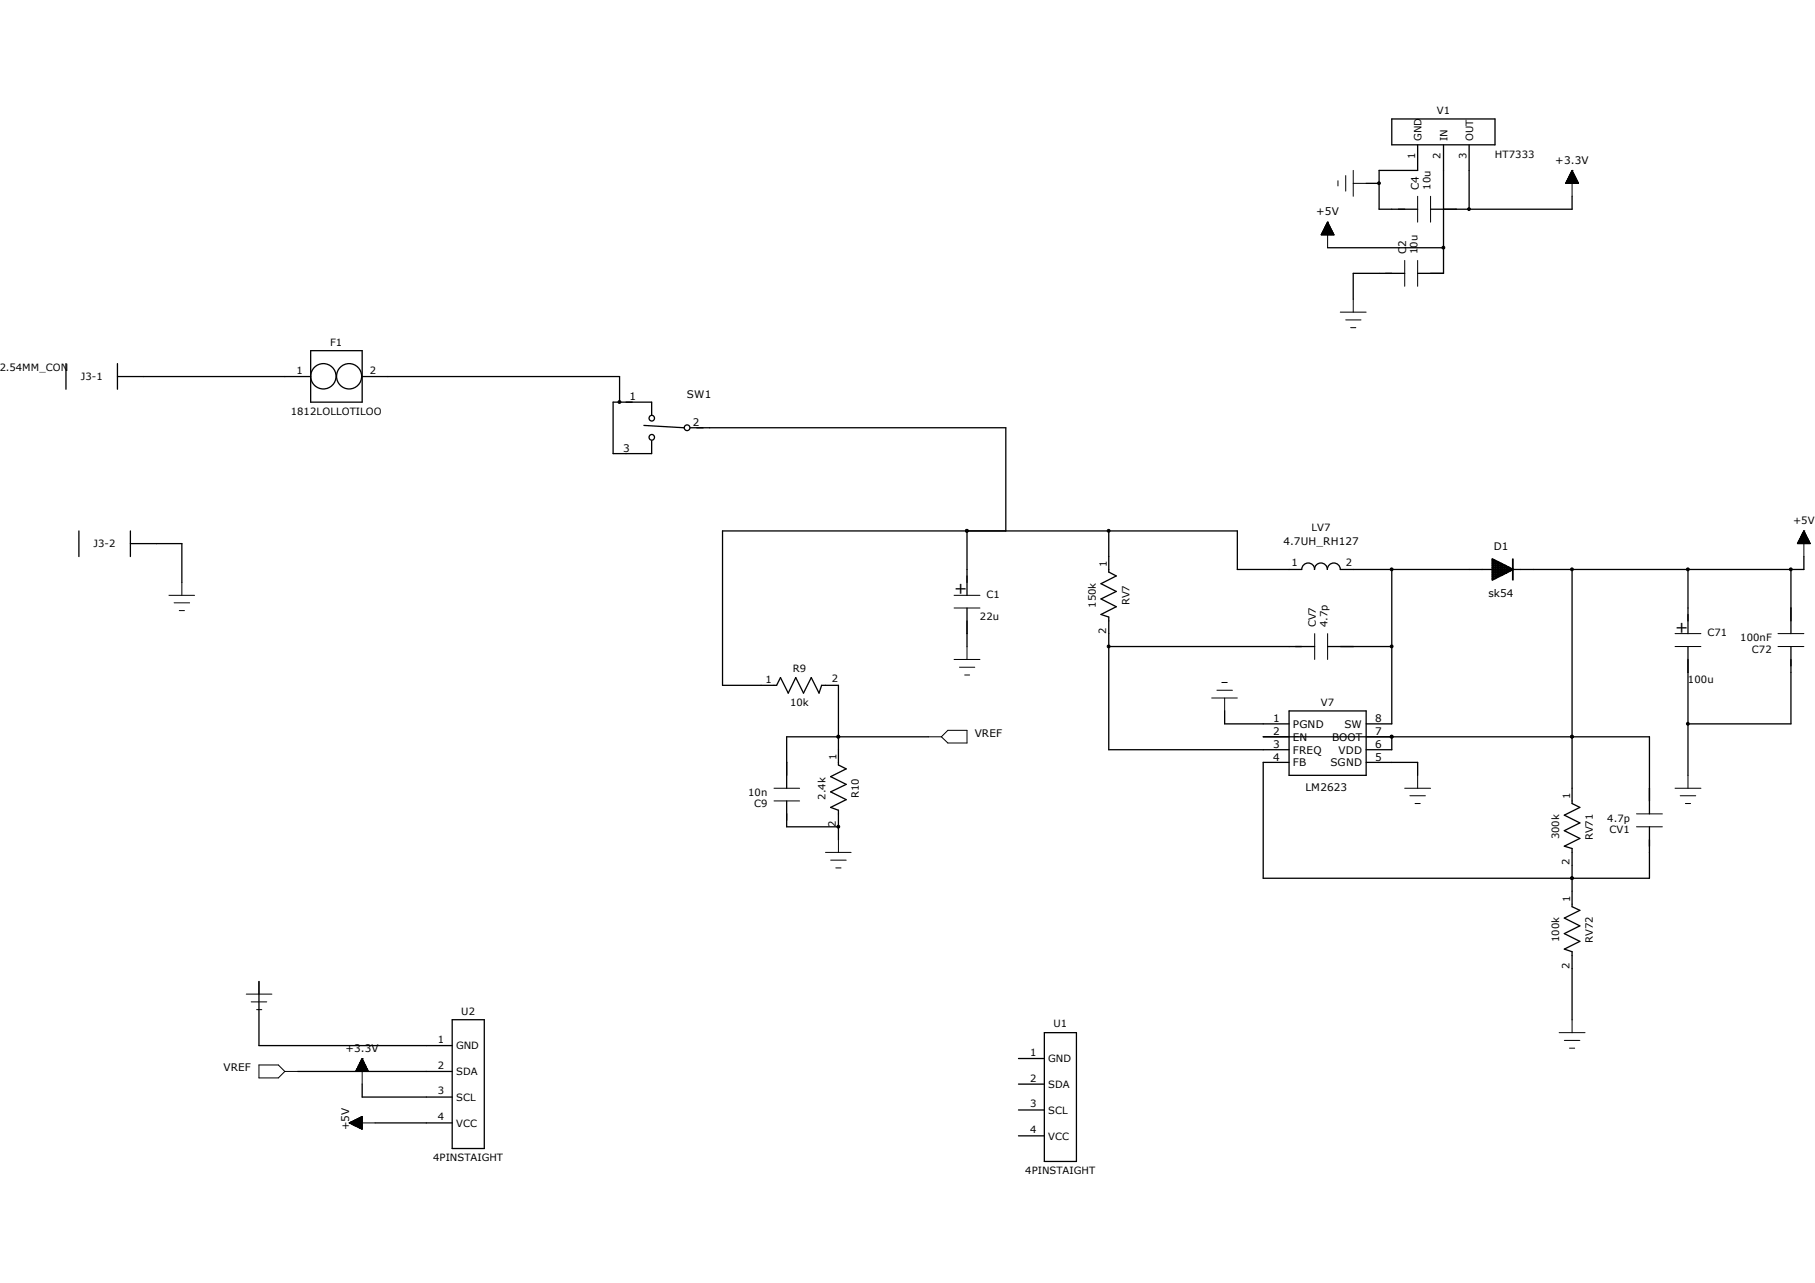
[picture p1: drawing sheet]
<svg xmlns="http://www.w3.org/2000/svg" width="297mm" height="210mm" viewBox="0 0 297 210" stroke-linecap="round" stroke-linejoin="round" font-family="sans-serif">
<g fill="none" stroke="#000" stroke-width=".21">
<path d="M227.8 19.5h16.8v4.2h-16.8zM223.6 30h2.1M232 23.7v4.2h-6.3v6.3h6.3M236.2 23.7v21h-4.2M240.4 23.7v10.5M257.3 32.1v2.1h-23.2M10.8 59.5v4.2M19.2 59.5v4.2M50.8 57.4h8.5v8.4h-8.5zM217.3 40.6h18.9M229.9 44.7h-8.5v4.3M19.2 61.6h31.6"/>
<path d="M59.3 61.6h42.1v4.2M101.4 65.8h.1M105.4 69.6l6.5 .4M106.6 67.9v-2.1h-6.3v8.5h6.3v-2.2M112.9 70h51.7v16.9M12.9 86.9v4.2M21.3 86.9v4.2M21.3 89h8.5v6.3M158.2 86.9h.1M158.2 86.9v10.6M158.2 99.5v6.3M181.4 86.9v6.7l1.3 .7-2.5 1.2 2.5 1.3-2.5 1.2 2.5 1.3-2.5 1.3 1.2 .4v21.7h29.5"/>
<path d="M213 93.2h-10.5v-6.3h-84.3v25.3h8.9l.6-1.3 1.3 2.6 1.2-2.6 1.3 2.6 1.3-2.6 1.2 2.6 .5-1.3h2.7v13l1.3 .7-2.6 1.2 2.6 1.3-2.6 1.2 2.6 1.3-2.6 1.3 1.3 .4v4.9M213 93.2a1.04 1.04 0 0 1 1.1-1 1.04 1.04 0 0 1 1 1M215.1 93.2a1.06 1.06 0 0 1 1.1-1 1.06 1.06 0 0 1 1 1M217.2 93.2a1.06 1.06 0 0 1 1.1-1 1.06 1.06 0 0 1 1 1h24.9M227.8 93.2v25.3h-4.2M257.3 93.2v38.3l1.2 .7-2.5 1.2 2.5 1.3-2.5 1.3 2.5 1.2-2.5 1.3 1.3 .4v9.5l1.2 .6-2.5 1.3 2.5 1.3-2.5 1.2 2.5 1.3-2.5 1.3 1.3 .4v11.1M276.2 93.2v10.5M293.1 93.2v10.5M295.2 91.1v2.1h-47.6M181.4 105.8h33.7M200.4 116.4v2.1h10.5M210.9 116.4h12.7v10.5h-12.7z"/>
<path d="M217.3 105.8h10.5M276.2 105.8v21.1M293.1 105.8v12.7h-16.9M128.7 131.1v4.2h8.5M137.2 135.3h.1M137.2 120.6h.1M151.9 120.6h-23.2v8.4M206.7 120.6h63.2v12.6M210.9 124.8h-4.2v19h63.2v-8.5M223.6 124.8h8.4v2.1M227.8 120.6h.1M227.8 120.6v2.1h-4.2"/>
<path d="M257.3 120.6h.1M257.3 143.8h.1M42.4 160.7v10.5h31.6M48.7 175.4h25.3M59.3 177.5v2.1h14.7M74 166.9h5.2v21.1h-5.2zM166.7 173.3h4.2M166.7 177.5h4.2M170.9 169h5.2v21.1h-5.2zM61.4 183.8h12.6M166.7 181.7h4.2M166.7 185.9h4.2"/>
<circle cx="52.9" cy="61.6" r="2.07"/>
<circle cx="57.1" cy="61.6" r="2.06"/>
<circle cx="106.6" cy="68.5" r=".46"/>
<circle cx="106.6" cy="71.6" r=".46"/>
<circle cx="112.4" cy="70" r=".47"/>
</g>
<g fill="none" stroke="#000" stroke-width=".16">
<path d="M216.2 38.4h2M216.2 38.3v.1M216.3 38.3h1.9M216.3 38.2h1.9v.2M216.3 38.1v.3M216.4 38.1h1.7M216.4 38h1.7v.4M216.4 38v.4M216.5 37.9h1.6M216.5 37.8h1.5v.6M216.5 37.8v.6M216.5 37.8h1.5"/>
<path d="M216.6 37.7h1.3v.7M216.6 37.6v.8M216.6 37.6h1.2M216.7 37.5h1.1v.9M216.7 37.5v.9M216.7 37.4h1.1M216.7 37.3h1v1.1M216.7 37.3v1.1M216.8 37.3h.9M216.8 37.2h.9v1.2M216.8 37.1v1.3M216.9 37.1h.7"/>
<path d="M216.9 37h.7v1.4M216.9 36.9v1.5M217 36.9h.6M217 36.8h.5v1.6M217 36.7v1.7M217 36.7h.5M217.1 36.7h.3v1.7M217.1 36.6v1.8M217.1 36.6h.3M217.2 36.5h.1v1.9M217.2 36.4v2M217.2 36.4h.1"/>
<path d="M217.3 36.4h.1M217.3 36.4v4.2M217.3 36.4l1 2h-2.1zM218.9 29.6v.8M220.2 28.7v2.6M221.4 27.9v4.2M221.4 30h2.2M232 32.1v4.3M234.1 32.1v4.3M256.2 29.9h2.1v.1M256.2 29.9v.1M256.3 29.8h1.9"/>
<path d="M256.3 29.8h1.9v.2M256.3 29.7v.3M256.4 29.7h1.7M256.4 29.6h1.7v.4M256.4 29.5v.5M256.5 29.5h1.6M256.5 29.4h1.5v.6M256.5 29.4v.6M256.5 29.3h1.5M256.6 29.3h1.3v.7M256.6 29.2v.8M256.6 29.2h1.3"/>
<path d="M256.7 29.1h1.2v.9M256.7 29v1M256.7 29h1.1M256.8 28.9h1v1.1M256.8 28.8v1.2M256.8 28.8h.9M256.8 28.7h.9v1.3M256.8 28.7v1.3M256.9 28.7h.7M256.9 28.6h.7v1.4M256.9 28.5v1.5M257 28.5h.6"/>
<path d="M257 28.4h.5v1.6M257 28.3v1.7M257 28.3h.5M257.1 28.2h.3v1.8M257.1 28.2v1.8M257.1 28.2h.3M257.2 28.1h.1v1.9M257.2 28v2M257.2 28h.1M257.3 27.9h.1M257.3 27.9l1 2.1h-2.1zM257.3 27.9v4.2"/>
<path d="M219.3 51.1h4.3M220.2 52.4h2.5M221 53.6h.9M221.4 49v2.1M229.9 42.6v4.3M232 42.6v4.3M27.6 97.5h4.2M28.5 98.7h2.5M29.3 99.9h.9M29.8 95.3v2.2M156.1 97.5h4.3M156.1 99.5h4.3"/>
<path d="M294.2 88.9l2 .1M294.2 88.9v.1M294.2 88.8h2M294.3 88.7h1.8v.3M294.3 88.7v.3M294.3 88.7h1.8M294.3 89v-.4h1.7v.4M294.4 88.5h1.6M294.4 88.4h1.6v.6M294.4 88.3v.7M294.5 88.3h1.4M294.5 88.2h1.4v.8"/>
<path d="M294.5 88.2v.8M294.6 88.2h1.2M294.6 89v-.9h1.2v.9M294.6 88h1.1M294.7 87.9h1v1.1M294.7 87.8v1.2M294.7 87.8h1M294.8 87.7h.8v1.3M294.8 87.7v1.3M294.8 87.7h.8M294.9 87.5h.6v1.5M294.9 87.5v1.5"/>
<path d="M294.9 87.5h.6M294.9 87.4h.5v1.6M294.9 87.3v1.7M295 87.3h.4M295 87.2h.4v1.8M295 87.2v1.8M295.1 87.2h.2M295.1 87.1h.2v1.9M295.1 87v2M295.1 87h.1M295.2 86.9h.1M295.2 86.9v4.2"/>
<path d="M295.2 86.9l1 2.1h-2.1zM155.1 119.5h3.1v2.1h-3.1l-1-1zM156.1 107.9h4.3M157 109.2h2.5M157.9 110.5h.8M158.2 105.8v2.1M198.3 114.3h4.2M199.1 113h2.6M199.9 111.7h.9M200.4 114.3v2.1M215.1 103.7v4.2M217.3 103.7v4.2"/>
<path d="M274.1 103.7h4.2M274.1 105.8h4.2M291 103.7h4.2M291 105.8h4.2M126.7 131.1h4.2M126.7 129h4.2M135.1 139.5h4.2M137.2 137.5v2M151.9 120.6h2.2M229.9 129h4.2M230.7 130.3h2.6M231.6 131.5h.8"/>
<path d="M232 126.9v2.1M267.8 135.3h4.2M267.8 133.2h4.2M274.1 129h4.2M275 130.3h2.5M275.8 131.5h.8M276.2 126.9v2.1M135.9 140.8h2.6M136.8 142.1h.8M40.3 162.7h4.2M41.1 164h2.5M42 165.3h.8"/>
<path d="M42.4 174.3h3.2l1 1.1-1 1h-3.2zM42.4 160.7v2M46.6 175.4h2.1M58.3 175.3v.1M58.3 175.3h1.9v.1M58.3 175.2h1.9M58.3 175v.4M58.3 175.1h1.9v.3M58.4 175.4v-.5h1.7v.5M58.4 175h1.7M58.5 174.9h1.5M58.5 174.8v.6"/>
<path d="M58.5 174.8h1.5v.6M58.5 174.7h1.5M58.6 174.6v.8M58.6 174.6h1.3v.8M58.6 174.4v1M58.6 174.5h1.3M58.6 174.5h1.3v.9M58.7 174.4h1.1M58.8 174.3h1v1.1M58.8 174v1.4M58.8 174.1h.8v1.3M58.9 173.9v1.5"/>
<path d="M58.9 174h.7M58.9 173.9h.7v1.5M59 173.9h.5M59 173.8h.5v1.6M59.1 173.5v1.9M59.1 173.6h.3v1.8M59.1 173.4v2M59.1 173.5h.3M59.1 173.4h.3v2M59.2 173.4h.1M59.3 173.3h.1M59.3 173.3v4.2"/>
<path d="M59.3 173.3l1 2.1h-2.1zM59.5 173.7h-.5v1.7M59.7 174.2h-.9v1.2M255.1 169h4.3M256 170.3h2.5M256.8 171.6h.9M257.3 166.9v2.1M57.1 183.8h.1M57.1 183.8h4.3M57.1 183.8l2.2 1M57.1 183.8l2.2-1v2M57.2 183.9h2.1"/>
<path d="M57.2 183.8h.1M57.4 183.7v.2h1.9M57.6 184.1h1.7M57.6 183.6v.4M57.7 184.1h1.6M57.7 183.5v.6M57.9 183.4v.8h1.4M58.1 184.3h1.2M58.1 183.3v1M58.3 184.4h1M58.3 183.3v1M58.4 183.2v1.2"/>
<path d="M58.5 184.4h.8M58.6 183.1v1.4M58.8 184.7h.5M58.8 183v1.6M58.9 182.9v1.8M59 184.7h.3M59.1 182.8v2M59.3 182.8h-.2v2h.2M59.3 183h-.7v1.6h.7M59.3 183.7h-2v.2M59.3 183.6h-1.8v.3M59.3 183.6h-1.6v.5"/>
<path d="M59.3 183.5h-1.5v.6M59.3 183.4h-1.3v.8M59.3 183.3h-1.2v1M59.3 183.2h-1v1.2M59.3 183.1h-.8v1.3M59.3 183h-.5v1.7M59.3 182.9h-.3v1.8"/>
</g>
<g fill="none" stroke="#000" stroke-width=".3">
<path d="M244.2 91.5l3.4 1.7-3.4 1.7zM244.2 93.2h3.4M244.2 92.9h2.7M244.2 92.6h2.2M244.2 92.3h1.5M244.2 92h1M244.2 91.7h.3M244.4 91.7v3.1M244.7 91.8v2.9h-.5M245 91.9v2.5M245.3 92.1v2.2h-1.1M245.6 92.2v2"/>
<path d="M245.9 92.4v1.7h-1.7M246.2 92.5v1.4M246.5 92.7v1.1h-2.3M246.8 92.8v.8M247.1 93v.5h-2.9M247.4 93.1v.2M247.6 91.5v3.4"/>
</g>
<g fill="#000" stroke="#000" stroke-width=".16">
<circle cx="225.7" cy="30" r=".23"/>
<circle cx="240.4" cy="34.2" r=".23"/>
<circle cx="236.2" cy="40.5" r=".23"/>
<circle cx="101.4" cy="65.8" r=".23"/>
<circle cx="158.2" cy="86.9" r=".23"/>
<circle cx="181.4" cy="86.9" r=".23"/>
<circle cx="227.7" cy="93.2" r=".23"/>
<circle cx="257.2" cy="93.2" r=".23"/>
<circle cx="276.2" cy="93.2" r=".23"/>
<circle cx="293.1" cy="93.2" r=".23"/>
<circle cx="181.4" cy="105.8" r=".23"/>
<circle cx="227.7" cy="105.8" r=".23"/>
<circle cx="276.2" cy="118.5" r=".23"/>
<circle cx="137.2" cy="135.3" r=".23"/>
<circle cx="137.2" cy="120.6" r=".23"/>
<circle cx="227.7" cy="120.6" r=".23"/>
<circle cx="257.2" cy="120.6" r=".23"/>
<circle cx="257.2" cy="143.7" r=".23"/>
</g>
<g font-size="2.6">
<text x="156.1" y="97.2">+</text>
<text x="274.1" y="103.5">+</text>
</g>
<g font-size="1.7">
<text x="254.5" y="26.8">+3.3V</text>
<text x="215.4" y="35.3">+5V</text>
<text x="232.2" y="31.1" transform="rotate(-90 232.2 31.1)">C4</text>
<text x="230.1" y="41.6" transform="rotate(-90 230.1 41.6)">C2</text>
<text x="103" y="65.5">1</text>
<text x="112.4" y="65.2">SW1</text>
<text x="113.4" y="69.8">2</text>
<text x="102" y="74">3</text>
<text x="210" y="89.2">4.7UH_RH127</text>
<text x="244.4" y="90">D1</text>
<text x="243.6" y="97.7">sk54</text>
<text x="208.4" y="118.2">1</text>
<text x="211.6" y="119.1">PGND</text>
<text x="220" y="119.1">SW</text>
<text x="225" y="118.2">8</text>
<text x="159.5" y="120.6">VREF</text>
<text x="208.4" y="120.3">2</text>
<text x="208.4" y="122.4">3</text>
<text x="208.4" y="124.5">4</text>
<text x="211.6" y="121.2">EN</text>
<text x="211.6" y="123.4">FREQ</text>
<text x="211.6" y="125.4">FB</text>
<text x="217.7" y="125.4">SGND</text>
<text x="218" y="121.2">BOOT</text>
<text x="219" y="123.4">VDD</text>
<text x="225" y="124.5">5</text>
<text x="225" y="122.4">6</text>
<text x="225" y="120.3">7</text>
<text x="213.6" y="129.5">LM2623</text>
<text x="56.5" y="172.2">+3.3V</text>
<text x="36.6" y="175.4">VREF</text>
<text x="57.2" y="185" transform="rotate(-90 57.2 185)">+5V</text>
</g>
<g font-size="1.6">
<text x="232.6" y="23.1" transform="rotate(-90 232.6 23.1)">GND</text>
<text x="235.1" y="18.6">V1</text>
<text x="236.9" y="23.1" transform="rotate(-90 236.9 23.1)">IN</text>
<text x="241" y="23.1" transform="rotate(-90 241 23.1)">OUT</text>
<text x="231.6" y="26" transform="rotate(-90 231.6 26)">1</text>
<text x="235.8" y="26" transform="rotate(-90 235.8 26)">2</text>
<text x="240" y="26" transform="rotate(-90 240 26)">3</text>
<text x="244.6" y="25.8">HT7333</text>
<text x="234.1" y="31.1" transform="rotate(-90 234.1 31.1)">10u</text>
<text x="232" y="41.6" transform="rotate(-90 232 41.6)">10u</text>
<text x="54" y="56.6">F1</text>
<text x="-.1" y="60.8">2.54MM_CON</text>
<text x="13.2" y="62.3">J3-1</text>
<text x="48.5" y="61.2">1</text>
<text x="60.5" y="61.2">2</text>
<text x="47.6" y="67.9">1812LOLLOTILOO</text>
<text x="15.3" y="89.6">J3-2</text>
<text x="214.6" y="86.9">LV7</text>
<text x="293.4" y="85.8">+5V</text>
<text x="181.1" y="92.9" transform="rotate(-90 181.1 92.9)">1</text>
<text x="211.3" y="92.6">1</text>
<text x="220.2" y="92.6">2</text>
<text x="160.4" y="101.4">22u</text>
<text x="161.4" y="97.8">C1</text>
<text x="179.3" y="99.5" transform="rotate(-90 179.3 99.5)">150k</text>
<text x="184.8" y="99.1" transform="rotate(-90 184.8 99.1)">RV7</text>
<text x="181" y="103.7" transform="rotate(-90 181 103.7)">2</text>
<text x="215.3" y="102.7" transform="rotate(-90 215.3 102.7)">CV7</text>
<text x="217.3" y="102.7" transform="rotate(-90 217.3 102.7)">4.7p</text>
<text x="279.4" y="104.2">C71</text>
<text x="284.8" y="105">100nF</text>
<text x="286.7" y="106.9">C72</text>
<text x="125.3" y="111.8">1</text>
<text x="129.8" y="110.1">R9</text>
<text x="136.1" y="111.7">2</text>
<text x="276.2" y="111.8">100u</text>
<text x="129.3" y="115.5">10k</text>
<text x="216.2" y="115.5">V7</text>
<text x="136.9" y="124.5" transform="rotate(-90 136.9 124.5)">1</text>
<text x="122.4" y="130.3">10n</text>
<text x="135.1" y="130.9" transform="rotate(-90 135.1 130.9)">2.4k</text>
<text x="140.5" y="130.7" transform="rotate(-90 140.5 130.7)">R10</text>
<text x="256.9" y="130.8" transform="rotate(-90 256.9 130.8)">1</text>
<text x="123.4" y="132.2">C9</text>
<text x="136.8" y="135.3" transform="rotate(-90 136.8 135.3)">2</text>
<text x="255.1" y="137.4" transform="rotate(-90 255.1 137.4)">300k</text>
<text x="260.6" y="137.5" transform="rotate(-90 260.6 137.5)">RV71</text>
<text x="263" y="134.5">4.7p</text>
<text x="263.4" y="136.4">CV1</text>
<text x="256.8" y="141.6" transform="rotate(-90 256.8 141.6)">2</text>
<text x="256.9" y="147.7" transform="rotate(-90 256.9 147.7)">1</text>
<text x="255.1" y="154.3" transform="rotate(-90 255.1 154.3)">100k</text>
<text x="260.6" y="154.4" transform="rotate(-90 260.6 154.4)">RV72</text>
<text x="256.8" y="158.5" transform="rotate(-90 256.8 158.5)">2</text>
<text x="75.5" y="166.1">U2</text>
<text x="71.7" y="170.7">1</text>
<text x="74.6" y="171.8">GND</text>
<text x="168.6" y="172.8">1</text>
<text x="171.5" y="173.9">GND</text>
<text x="172.4" y="168.2">U1</text>
<text x="71.7" y="174.9">2</text>
<text x="71.7" y="179.2">3</text>
<text x="74.6" y="176">SDA</text>
<text x="168.6" y="177">2</text>
<text x="171.5" y="178.1">SDA</text>
<text x="71.7" y="183.4">4</text>
<text x="74.6" y="180.2">SCL</text>
<text x="74.6" y="184.4">VCC</text>
<text x="168.6" y="181.3">3</text>
<text x="168.6" y="185.5">4</text>
<text x="171.5" y="182.3">SCL</text>
<text x="70.9" y="190.1">4PINSTAIGHT</text>
<text x="171.5" y="186.6">VCC</text>
<text x="167.8" y="192.2">4PINSTAIGHT</text>
</g>
</svg>
